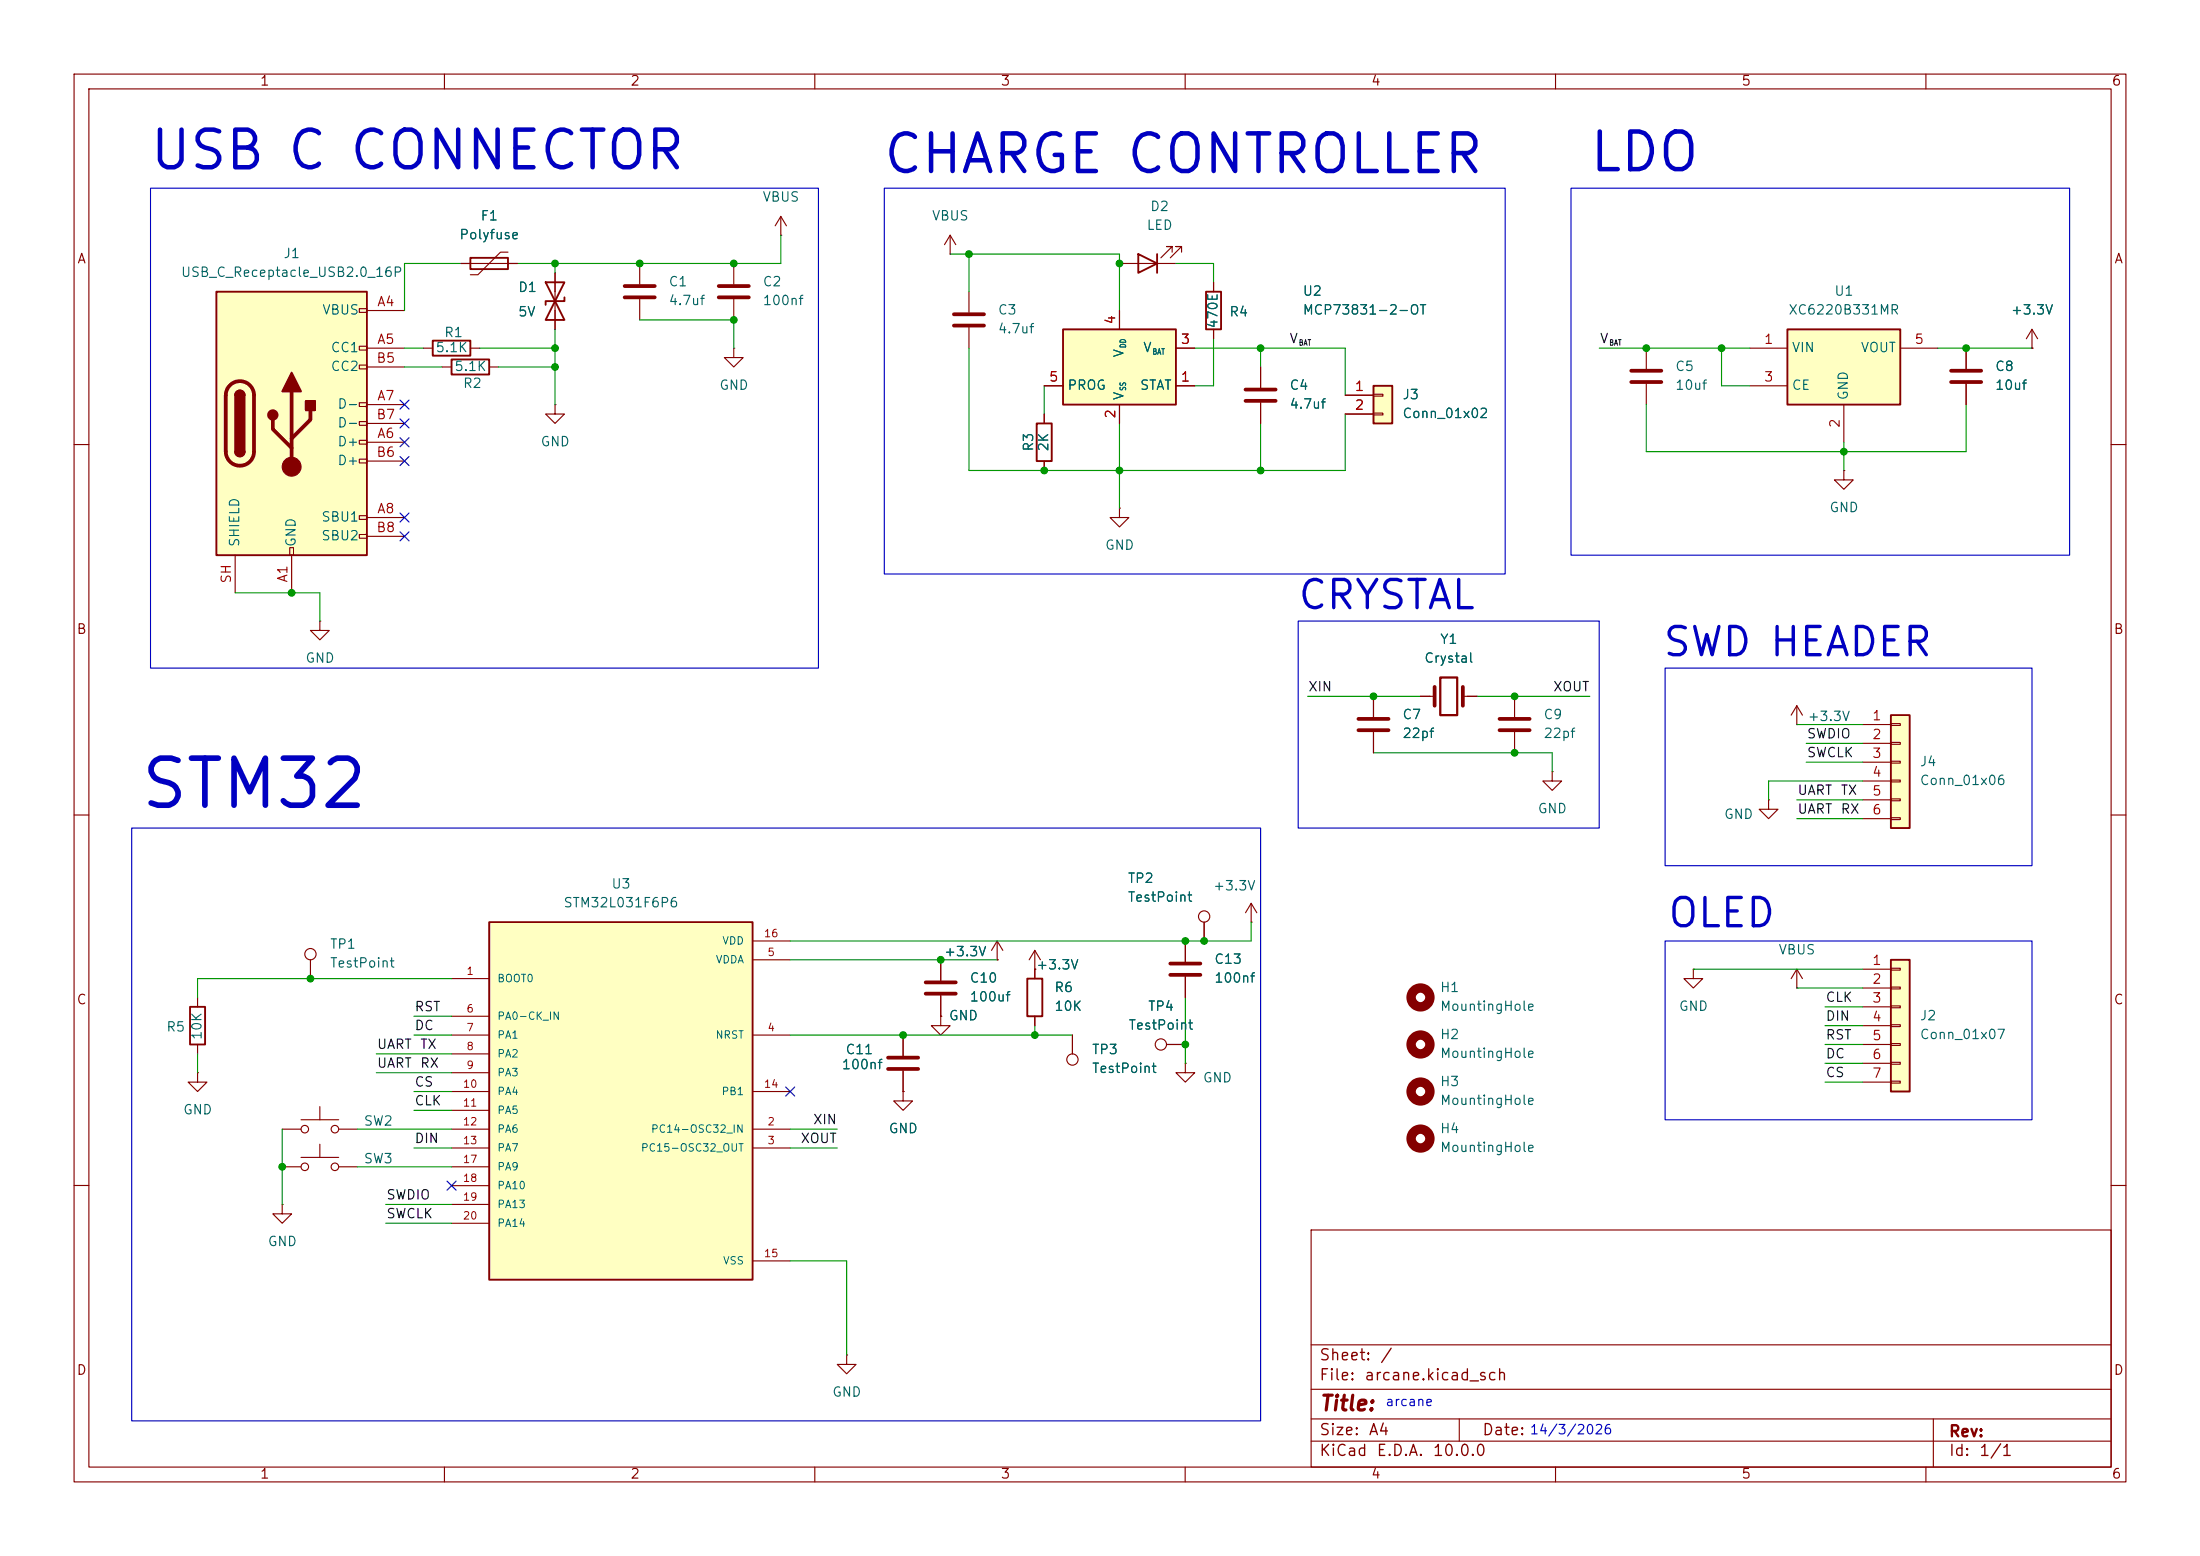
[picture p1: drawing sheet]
<svg xmlns="http://www.w3.org/2000/svg" width="297mm" height="210mm" viewBox="0 0 297 210" stroke-linecap="round" stroke-linejoin="round" font-family="sans-serif">
<g fill="none" stroke="#840000" stroke-width=".15">
<path d="M10 10h277v190h-277zM12 12h273v186h-273zM60 10v2M110 10v2M160 10v2M210 10v2M260 10v2M86.4 35.6v2.8M86.4 40.4v2.8M10 60h2M285 60h2M185.4 94v2.8"/>
<path d="M185.4 98.8v2.8M204.5 94v2.8M204.5 98.8v2.8M10 110h2M285 110h2M127 129.5v2.8M127 134.4v2.8M134.6 129.5h.1M134.6 127l-.7 1.3M134.6 127l.8 1.3M134.6 127v2.5M139.7 130.8h.1"/>
<path d="M139.7 128.3l-.8 1.2M139.7 128.3l.8 1.2M139.7 128.3v2.5M160 127v2.8M160 131.8v2.8M168.9 124.5h.1M168.9 121.9l-.8 1.3M168.9 121.9l.8 1.3M168.9 121.9v2.6M10 160h2M38.1 162.6v1.2h1.3l-1.3 1.3-1.3-1.3h1.3M38.1 162.6h.1"/>
<path d="M177 166h108v32h-108zM285 160h2M60 198v2M110 198v2M114.3 182.9v1.3h1.3l-1.3 1.2-1.3-1.2h1.3M114.3 182.9h.1M160 198v2M177 194.5h108M177 191.5h108M177 187.5h108M177 181.5h108M197 191.5v3"/>
<path d="M210 198v2M260 198v2M261 191.5v6.5"/>
</g>
<g fill="none" stroke="#840000" stroke-width="1.3">
<circle cx="191.8" cy="134.6" r="1.27"/>
<circle cx="191.8" cy="153.7" r="1.27"/>
<circle cx="191.8" cy="147.3" r="1.27"/>
</g>
<path d="M84.3 38.6h4.1M84.3 40.1h4.1M183.4 97h4.1M183.4 98.6h4.1M202.4 97h4.1M202.4 98.6h4.1M125 132.6h4M125 134.1h4M158 130h4.1M158 131.6h4.1" fill="none" stroke="#840000" stroke-width=".51"/>
<path d="M66 124.5h35.6v48.2h-35.6z" fill="#ffffc2"/>
<path d="M25.7 135.9h2v5.1h-2zM66 124.5h35.6v48.2h-35.6z" fill="none" stroke="#840000" stroke-width=".25"/>
<g fill="none" stroke="#840000" stroke-width=".15">
<path d="M222.2 47v2.8M222.2 51.8v2.8M265.4 47v2.8M265.4 51.8v2.8M274.3 47h.1M274.3 44.5l-.7 1.2M274.3 44.5l.8 1.2M274.3 44.5v2.5M248.9 63.5v1.3h1.3l-1.3 1.2-1.3-1.2h1.3M248.9 63.5h.1M26.7 134.6v1.3M41.9 129.5v2.6"/>
<path d="M61 132.1h5M61 139.7h5M61 137.2h5M101.6 139.7h5.1M101.6 129.5h5.1M101.6 127h5.1M26.7 144.8v1.3h1.2l-1.2 1.2-1.3-1.2h1.3M26.7 144.8h.1M26.7 141v1.2M38.1 152.4h2.5M38.1 157.5h2.5M40.6 156.2h5.1"/>
<path d="M40.6 151.1h5.1M43.2 149.4v1.7M43.2 154.4v1.8M45.7 152.4h2.6M45.7 157.5h2.6M61 152.4h5M61 154.9h5M61 142.2h5M61 144.8h5M61 147.3h5M61 149.9h5M61 157.5h5"/>
<path d="M101.6 152.4h5.1M101.6 154.9h5.1M101.6 147.3h5.1M61 160h5M61 162.6h5M61 165.1h5M101.6 170.2h5.1"/>
<circle cx="41.9" cy="128.8" r=".76"/>
<circle cx="41.1" cy="157.5" r=".51"/>
<circle cx="41.1" cy="152.4" r=".51"/>
<circle cx="45.2" cy="157.5" r=".51"/>
<circle cx="45.2" cy="152.4" r=".51"/>
</g>
<circle cx="191.8" cy="141" r="1.27" fill="none" stroke="#840000" stroke-width="1.3"/>
<path d="M220.2 50h4.1M220.2 51.6h4.1M263.4 50h4.1M263.4 51.6h4.1" fill="none" stroke="#840000" stroke-width=".51"/>
<path d="M241.3 44.5h15.2v10.1h-15.2z" fill="#ffffc2"/>
<path d="M153.7 34.3l2.5 1.3-2.5 1.2zM156.2 34.3v2.5M162.8 39.4h2v5.1h-2zM140 57.2h2v5h-2zM241.3 44.5h15.2v10.1h-15.2z" fill="none" stroke="#840000" stroke-width=".25"/>
<g fill="none" stroke="#840000" stroke-width=".15">
<path d="M128.3 34.3h.1M128.3 31.8l-.8 1.2M128.3 31.8l.7 1.2M128.3 31.8v2.5M130.8 39.4v2.8M151.1 35.6h7.6M158.2 34v-.7h-.7h.7l-1.5 1.5M159.5 34v-.7h-.8h.8l-1.5 1.5M163.8 38.1v1.3M130.8 44.2v2.8M141 55.9v1.3M163.8 44.5v1.2"/>
<path d="M170.2 49.5v2.8M170.2 54.4v2.8M236.2 47h5.1M236.2 52.1h5.1M248.9 54.6v5.1M256.5 47h5.1M141 62.2v1.3M151.1 68.6v1.3h1.3l-1.3 1.2-1.2-1.2h1.2M151.1 68.6h.1M242.6 133.4h.1M242.6 130.8l-.8 1.3M242.6 130.8l.7 1.3"/>
<path d="M242.6 130.8v2.6"/>
</g>
<path d="M128.8 42.4h4M128.8 43.9h4M168.1 52.6h4.1M168.1 54.1h4.1" fill="none" stroke="#840000" stroke-width=".51"/>
<path d="M143.5 44.5h15.2v10.1h-15.2z" fill="#ffffc2"/>
<path d="M143.5 44.5h15.2v10.1h-15.2z" fill="none" stroke="#840000" stroke-width=".25"/>
<path d="M141 52.1h2.5M151.1 41.9v2.6M151.1 54.6v2.6M158.7 52.1h2.6M158.7 47h2.6" fill="none" stroke="#840000" stroke-width=".15"/>
<path d="M185.4 52.1h2.6v5.1h-2.6z" fill="#ffffc2"/>
<path d="M185.4 52.1h2.6v5.1h-2.6z" fill="none" stroke="#840000" stroke-width=".25"/>
<path d="M181.6 53.3h3.8M181.6 55.9h3.8M185.4 53.2h1.3v.3h-1.3zM185.4 55.8h1.3v.2h-1.3zM209.5 104.1v1.3h1.3l-1.3 1.3-1.2-1.3h1.2M209.5 104.1h.1M238.8 108v1.2h1.2l-1.2 1.3-1.3-1.3h1.3M238.8 108h.1" fill="none" stroke="#840000" stroke-width=".15"/>
<path d="M255.3 129.5h2.5v17.8h-2.5z" fill="#ffffc2"/>
<path d="M255.3 129.5h2.5v17.8h-2.5z" fill="none" stroke="#840000" stroke-width=".25"/>
<g fill="none" stroke="#840000" stroke-width=".15">
<path d="M191.8 94h1.9M197.5 94h1.9M228.6 130.8v1.3h1.3l-1.3 1.3-1.3-1.3h1.3M228.6 130.8h.1M251.5 130.8h3.8M251.5 133.4h3.8M251.5 135.9h3.8M251.5 138.4h3.8M255.3 130.7h1.2v.2h-1.2zM255.3 133.2h1.2v.3h-1.2zM255.3 135.8h1.2v.2h-1.2zM255.3 138.3h1.2v.3h-1.2z"/>
<path d="M251.5 141h3.8M251.5 143.5h3.8M251.5 146.1h3.8M255.3 140.8h1.2v.3h-1.2zM255.3 143.4h1.2v.2h-1.2zM255.3 145.9h1.2v.3h-1.2z"/>
</g>
<path d="M193.7 92.7v2.6M197.5 92.7v2.6" fill="none" stroke="#840000" stroke-width=".51"/>
<path d="M194.4 91.4h2.3v5.1h-2.3z" fill="none" stroke="#840000" stroke-width=".3"/>
<path d="M255.3 96.5h2.5v15.3h-2.5z" fill="#ffffc2"/>
<path d="M63.5 34.8h5.1v1.5h-5.1zM255.3 96.5h2.5v15.3h-2.5zM138.7 132.1h2v5.1h-2z" fill="none" stroke="#840000" stroke-width=".25"/>
<g fill="none" stroke="#840000" stroke-width=".15">
<path d="M62.2 35.6h7.6M68.6 34h-1l-3.1 3.1h-1M99.1 47v1.3h1.2l-1.2 1.2-1.3-1.2h1.3M99.1 47h.1M242.6 97.8h.1M242.6 95.3l-.8 1.2M242.6 95.3l.7 1.2M242.6 95.3v2.5M251.5 97.8h3.8M255.3 97.7h1.2v.2h-1.2zM251.5 100.3h3.8M251.5 102.9h3.8"/>
<path d="M251.5 105.4h3.8M251.5 108h3.8M251.5 110.5h3.8M255.3 100.2h1.2v.3h-1.2zM255.3 102.7h1.2v.3h-1.2zM255.3 105.3h1.2v.2h-1.2zM255.3 107.8h1.2v.3h-1.2zM255.3 110.4h1.2v.2h-1.2zM121.9 139.7v2.8M127 137.2v1.2h1.3l-1.3 1.3-1.3-1.3h1.3M127 137.2h.1M139.7 130.8v1.3"/>
<path d="M139.7 137.2v1.2M144.8 139.7v2.5M162.6 124.5v2.5M121.9 147.3v1.3h1.3l-1.3 1.3-1.3-1.3h1.3M121.9 147.3h.1M121.9 144.5v2.8M157.5 141h2.5M160 143.5v1.3h1.3l-1.3 1.3-1.3-1.3h1.3M160 143.5h.1"/>
<circle cx="162.6" cy="123.7" r=".76"/>
<circle cx="144.8" cy="143" r=".76"/>
<circle cx="156.7" cy="141" r=".76"/>
</g>
<path d="M119.9 142.7h4.1M119.9 144.3h4.1" fill="none" stroke="#840000" stroke-width=".51"/>
<path d="M29.2 39.4h20.3v35.5h-20.3z" fill="#ffffc2"/>
<g fill="none" stroke="#840000" stroke-width=".15">
<path d="M62.2 35.6h1.3M68.6 35.6h1.2M74.9 36.8v7.7M99.1 35.6v2.8M105.4 31.8h.1M105.4 29.2l-.8 1.3M105.4 29.2l.8 1.3M105.4 29.2v2.6M163.8 38.1v1.3M48.5 41.7h1v.5h-1zM48.5 46.7h1v.5h-1zM48.5 49.3h1v.5h-1z"/>
<path d="M48.5 54.4h1v.5h-1zM48.5 56.9h1v.5h-1zM48.5 59.4h1v.5h-1zM49.5 41.9h5.1M49.5 47h5.1M49.5 59.7h5.1M49.5 54.6h5.1M49.5 49.5h5.1M49.5 57.2h5.1M57.1 47h1.3M59.7 49.5h1.3M63.5 47h1.3"/>
<path d="M66 49.5h1.3M74.9 54.6v1.3h1.3l-1.3 1.3-1.2-1.3h1.2M74.9 54.6h.1M99.1 40.4v2.8M141 52.1h2.5M141 55.9v1.3M151.1 41.9v2.6M151.1 54.6v2.6M158.7 47h2.6M158.7 52.1h2.6M163.8 44.5v1.2M170.2 49.5v2.8"/>
<path d="M170.2 54.4v2.8M181.6 53.3h3.8M181.6 55.9h3.8M265.4 47v2.8M265.4 51.8v2.8M274.3 47h.1M31.7 74.9v5.1M39.1 73.9h.5v1h-.5zM39.4 74.9v5.1M48.5 62h1v.5h-1zM48.5 69.6h1v.5h-1zM48.5 72.1h1v.5h-1z"/>
<path d="M49.5 69.9h5.1M49.5 62.2h5.1M49.5 72.4h5.1M141 62.2v1.3M43.2 83.8v1.3h1.2l-1.2 1.3-1.3-1.3h1.3M43.2 83.8h.1M185.4 94v2.8M185.4 98.8v2.8M191.8 94h1.2M198.1 94h1.3M121.9 139.7v2.8M127 137.2h.1"/>
<path d="M127 129.5v2.8M127 134.4v2.8M134.6 129.5h.1M139.7 130.8h.1M139.7 130.8v1.3M139.7 137.2v1.2M144.8 139.7v2.5M160 127v2.8M160 131.8v2.8M162.6 124.5v2.5M121.9 147.3h.1M121.9 144.5v2.8"/>
<path d="M157.5 141h2.5"/>
</g>
<path d="M29.2 39.4h20.3v35.5h-20.3zM73.7 38.1h2.5l-2.5 5.1h2.5zM31.7 53.3a.64 .64 0 0 1 .7-.6 .64 .64 0 0 1 .6 .6M58.4 46h5.1v2h-5.1zM61 48.5h5v2h-5zM76.2 40.1v.5h-2.5v.5M31.7 61a.64 .64 0 0 0 .7 .6 .64 .64 0 0 0 .6-.6" fill="none" stroke="#840000" stroke-width=".25"/>
<path d="M97 38.6h4.1M31 52a1.9 1.9 0 0 1 2.1-.4 1.9 1.9 0 0 1 1.2 1.7v7.7a1.91 1.91 0 0 1-1.9 1.9 1.91 1.91 0 0 1-1.9-1.9v-7.7a1.9 1.9 0 0 1 .5-1.3zM36.8 56.6v1.3l2.6 2.6M39.4 52.8v10.2M41.9 55.4v1.2l-2.5 2.6M97 40.1h4.1" fill="none" stroke="#840000" stroke-width=".51"/>
<g fill="#840000" stroke="#840000" stroke-width=".25">
<path d="M31.7 53.3h1.3v7.7h-1.3z"/>
<path d="M31.9 52.9a.64 .64 0 0 1 .7-.1 .64 .64 0 0 1 .4 .5h-1.3z"/>
<path d="M31.7 61h1.3a.64 .64 0 0 1-.6 .6 .64 .64 0 0 1-.7-.6z"/>
<path d="M39.4 50.3l1.2 2.5h-2.5z"/>
<path d="M41.3 54.1h1.2v1.3h-1.2z"/>
<circle cx="36.8" cy="56" r=".63"/>
</g>
<circle cx="39.4" cy="63" r="1.27" fill="#840000" stroke="#840000" stroke-width=".15"/>
<g fill="none" stroke="#009600" stroke-width=".15">
<path d="M62.2 35.6h-7.6v6.3M74.9 35.6v1.2M105.4 31.8v3.8h-35.6M128.3 34.3h22.8v7.6M130.8 34.3v5.1M158.7 35.6h5.1v2.5M54.6 47h2.5M54.6 49.5h5.1M64.8 47h10.1M67.3 49.5h7.6M74.9 44.5v10.1M86.4 43.2h12.7v3.8"/>
<path d="M130.8 47v16.5h50.8v-7.6M141 52.1v3.8M151.1 57.2v11.4M161.3 47h20.3v6.3M163.8 45.7v6.4h-2.5M170.2 47v2.5M170.2 57.2v6.3M215.9 47h20.3M222.2 54.6v6.4h43.2v-6.4M232.4 47v5.1h3.8M248.9 59.7v3.8M261.6 47h12.7"/>
<path d="M31.7 80h11.5v3.8M176.5 94h15.3M199.4 94h15.2M242.6 97.8h8.9M185.4 101.6h24.1v2.5M242.6 110.5h8.9M242.6 108h8.9M243.8 102.9h7.7M243.8 100.3h7.7M251.5 105.4h-12.7v2.6M55.9 139.7h5.1M55.9 137.2h5.1"/>
<path d="M61 132.1h-34.3v2.5M106.7 129.5h27.9M106.7 139.7h38.1M139.7 138.4v1.3M160 134.6v8.9M168.9 124.5v2.5h-62.2M228.6 130.8h22.9M242.6 133.4h8.9M246.4 138.4h5.1M246.4 135.9h5.1M26.7 142.2v2.6M38.1 152.4v10.2"/>
<path d="M48.3 152.4h12.7M48.3 157.5h12.7M50.8 142.2h10.2M50.8 144.8h10.2M55.9 147.3h5.1M55.9 149.9h5.1M55.9 154.9h5.1M106.7 154.9h6.3M106.7 152.4h6.3M246.4 146.1h5.1M246.4 143.5h5.1M246.4 141h5.1"/>
<path d="M52.1 165.1h8.9M52.1 162.6h8.9M106.7 170.2h7.6v12.7"/>
</g>
<g fill="none" stroke="#000084" stroke-width=".15">
<path d="M54 59.1l1.2 1.2M54 54l1.2 1.2M54 56.5l1.2 1.3M55.2 59.1l-1.2 1.2M55.2 54l-1.2 1.2M55.2 56.5l-1.2 1.3M54 71.8l1.2 1.2M54 69.2l1.2 1.3M54 61.6l1.2 1.2M55.2 71.8l-1.2 1.2M55.2 69.2l-1.2 1.3M55.2 61.6l-1.2 1.2"/>
<path d="M60.4 159.4l1.2 1.2M61.6 159.4l-1.2 1.2M106.1 146.7l1.2 1.2M107.3 146.7l-1.2 1.2"/>
</g>
<path d="M20.3 25.4h90.2v64.8h-90.2zM119.4 25.4h83.8v52.1h-83.8zM212.1 25.4h67.3v49.5h-67.3zM175.3 83.8h40.6v28h-40.6zM224.8 90.2h49.5v26.6h-49.5zM17.8 111.8h152.4v80h-152.4zM224.8 127h49.5v24.1h-49.5z" fill="none" stroke="#0000c2" stroke-width=".15"/>
<g fill="#009600" stroke="#009600" stroke-width=".14">
<circle cx="39.4" cy="80" r=".46"/>
<circle cx="74.9" cy="49.5" r=".46"/>
<circle cx="74.9" cy="47" r=".46"/>
<circle cx="74.9" cy="35.6" r=".46"/>
<circle cx="222.2" cy="47" r=".46"/>
<circle cx="265.4" cy="47" r=".46"/>
<circle cx="41.9" cy="132.1" r=".46"/>
<circle cx="38.1" cy="157.5" r=".46"/>
<circle cx="185.4" cy="94" r=".46"/>
<circle cx="204.5" cy="101.6" r=".46"/>
<circle cx="86.4" cy="35.6" r=".46"/>
<circle cx="99.1" cy="43.2" r=".46"/>
<circle cx="99.1" cy="35.6" r=".46"/>
<circle cx="141" cy="63.5" r=".46"/>
<circle cx="151.1" cy="35.6" r=".46"/>
<circle cx="160" cy="127" r=".46"/>
<circle cx="139.7" cy="139.7" r=".46"/>
<circle cx="160" cy="141" r=".46"/>
<circle cx="127" cy="129.5" r=".46"/>
<circle cx="162.6" cy="127" r=".46"/>
<circle cx="121.9" cy="139.7" r=".46"/>
<circle cx="204.5" cy="94" r=".46"/>
<circle cx="248.9" cy="61" r=".46"/>
<circle cx="232.4" cy="47" r=".46"/>
<circle cx="151.1" cy="63.5" r=".46"/>
<circle cx="170.2" cy="47" r=".46"/>
<circle cx="170.2" cy="63.5" r=".46"/>
<circle cx="130.8" cy="34.3" r=".46"/>
</g>
<text font-size="6.3" fill="#0000c2" x="18.6" y="110.6">STM32</text>
<g font-size="5.1" fill="#0000c2">
<text x="19.9" y="24.1">USB C CONNECTOR</text>
<text x="118.9" y="24.6">CHARGE CONTROLLER</text>
<text x="214.3" y="24.4">LDO</text>
</g>
<g font-size="3.8" fill="#0000c2">
<text x="175" y="83.2">CRYSTAL</text>
<text x="224.2" y="89.5">SWD HEADER</text>
<text x="224.9" y="126.1">OLED</text>
</g>
<text font-size="2" fill="#840000" x="178" y="190.9">Title:</text>
<g font-size="1.5" fill="#840000">
<text x="178" y="184">Sheet:</text>
<text x="186.2" y="184">/</text>
<text x="178" y="186.7">File:</text>
<text x="184.1" y="186.7">arcane.kicad_sch</text>
<text x="178" y="196.9">KiCad</text>
<text x="178" y="194.1">Size:</text>
<text x="184.7" y="194.1">A4</text>
<text x="185.7" y="196.9">E.D.A.</text>
<text x="193.3" y="196.9">10.0.0</text>
<text x="200" y="194.1">Date:</text>
<text x="263" y="194.3">Rev:</text>
<text x="263" y="196.9">Id:</text>
<text x="267.1" y="196.9">1/1</text>
</g>
<g font-size="1.3" fill="#840000">
<text x="35" y="11.9">1</text>
<text x="85" y="11.9">2</text>
<text x="135" y="11.9">3</text>
<text x="185" y="11.9">4</text>
<text x="235" y="11.9">5</text>
<text x="285" y="11.9">6</text>
<text x="10.3" y="35.9">A</text>
<text x="285.3" y="35.9">A</text>
<text x="10.3" y="85.9">B</text>
<text x="285.3" y="85.9">B</text>
<text x="10.3" y="135.9">C</text>
<text x="285.3" y="135.9">C</text>
<text x="10.3" y="185.9">D</text>
<text x="285.3" y="185.9">D</text>
<text x="35" y="199.9">1</text>
<text x="85" y="199.9">2</text>
<text x="135" y="199.9">3</text>
<text x="185" y="199.9">4</text>
<text x="235" y="199.9">5</text>
<text x="285" y="199.9">6</text>
</g>
<g font-size="1.3" fill="#006464">
<text x="102.9" y="27.5">VBUS</text>
<text x="155.2" y="28.8">D2</text>
<text x="38.2" y="35.2">J1</text>
<text x="61.9" y="32.6">Polyfuse</text>
<text x="64.8" y="30.1">F1</text>
<text x="125.7" y="30.1">VBUS</text>
<text x="154.7" y="31.3">LED</text>
<text x="24.3" y="37.7">USB_C_Receptacle_USB2.0_16P</text>
<text x="69.9" y="39.7">D1</text>
<text x="90.2" y="39">C1</text>
<text x="90.2" y="41.5">4.7uf</text>
<text x="102.9" y="39">C2</text>
<text x="102.9" y="41.5">100nf</text>
<text x="175.8" y="40.2">U2</text>
<text x="247.5" y="40.2">U1</text>
<text x="43.4" y="42.8">VBUS</text>
<text x="44.6" y="47.9">CC1</text>
<text x="58.7" y="47.9">5.1K</text>
<text x="59.9" y="45.8">R1</text>
<text x="69.9" y="43">5V</text>
<text x="134.6" y="42.8">C3</text>
<text x="134.6" y="45.3">4.7uf</text>
<text x="154.2" y="47.9">V</text>
<text x="164.7" y="44.4" transform="rotate(-90 164.7 44.4)">470E</text>
<text x="165.9" y="43">R4</text>
<text x="175.8" y="42.8">MCP73831-2-OT</text>
<text x="241.3" y="42.8">XC6220B331MR</text>
<text x="241.8" y="47.9">VIN</text>
<text x="251.1" y="47.9">VOUT</text>
<text x="271.4" y="42.8">+3.3V</text>
<text x="44.6" y="50.4">CC2</text>
<text x="61.3" y="50.4">5.1K</text>
<text x="62.4" y="52.7">R2</text>
<text x="97" y="52.9">GND</text>
<text x="144" y="52.9">PROG</text>
<text x="152" y="48.3" transform="rotate(-90 152 48.3)">V</text>
<text x="153.8" y="52.9">STAT</text>
<text x="174" y="52.9">C4</text>
<text x="226.1" y="50.4">C5</text>
<text x="226.1" y="52.9">10uf</text>
<text x="241.8" y="52.9">CE</text>
<text x="269.2" y="50.4">C8</text>
<text x="269.2" y="52.9">10uf</text>
<text x="45.5" y="55.5">D-</text>
<text x="45.5" y="58">D-</text>
<text x="152" y="54.1" transform="rotate(-90 152 54.1)">V</text>
<text x="174" y="55.5">4.7uf</text>
<text x="189.2" y="54.2">J3</text>
<text x="189.2" y="56.7">Conn_01x02</text>
<text x="249.8" y="54.1" transform="rotate(-90 249.8 54.1)">GND</text>
<text x="45.5" y="60.6">D+</text>
<text x="45.5" y="63.1">D+</text>
<text x="72.9" y="60.6">GND</text>
<text x="139.8" y="61" transform="rotate(-90 139.8 61)">R3</text>
<text x="141.8" y="61" transform="rotate(-90 141.8 61)">2K</text>
<text x="43.3" y="70.7">SBU1</text>
<text x="246.9" y="69.4">GND</text>
<text x="32.6" y="73.9" transform="rotate(-90 32.6 73.9)">SHIELD</text>
<text x="40.2" y="73.9" transform="rotate(-90 40.2 73.9)">GND</text>
<text x="43.3" y="73.3">SBU2</text>
<text x="149.1" y="74.5">GND</text>
<text x="41.1" y="89.8">GND</text>
<text x="192.2" y="89.8">Crystal</text>
<text x="194.3" y="87.2">Y1</text>
<text x="189.2" y="97.4">C7</text>
<text x="189.2" y="99.9">22pf</text>
<text x="208.3" y="97.4">C9</text>
<text x="208.3" y="99.9">22pf</text>
<text x="243.9" y="97.6">+3.3V</text>
<text x="259.1" y="103.7">J4</text>
<text x="259.1" y="106.3">Conn_01x06</text>
<text x="207.5" y="110.1">GND</text>
<text x="232.7" y="110.8">GND</text>
<text x="152.2" y="119.5">TP2</text>
<text x="76" y="122.8">STM32L031F6P6</text>
<text x="82.4" y="120.2">U3</text>
<text x="152.2" y="122">TestPoint</text>
<text x="163.7" y="120.5">+3.3V</text>
<text x="44.5" y="128.4">TP1</text>
<text x="44.5" y="130.9">TestPoint</text>
<text x="127.4" y="129.4">+3.3V</text>
<text x="139.8" y="131.2">+3.3V</text>
<text x="163.8" y="130.4">C13</text>
<text x="240" y="129.1">VBUS</text>
<text x="130.8" y="132.9">C10</text>
<text x="130.8" y="135.5">100uf</text>
<text x="142.2" y="134.2">R6</text>
<text x="142.2" y="136.8">10K</text>
<text x="154.9" y="136.8">TP4</text>
<text x="163.8" y="132.9">100nf</text>
<text x="194.3" y="134.2">H1</text>
<text x="194.3" y="136.8">MountingHole</text>
<text x="226.6" y="136.8">GND</text>
<text x="22.4" y="139.5">R5</text>
<text x="27.5" y="140.5" transform="rotate(-90 27.5 140.5)">10K</text>
<text x="114.1" y="142.6">C11</text>
<text x="128" y="138">GND</text>
<text x="147.3" y="142.6">TP3</text>
<text x="152.3" y="139.3">TestPoint</text>
<text x="194.3" y="140.6">H2</text>
<text x="194.3" y="143.1">MountingHole</text>
<text x="259.1" y="138">J2</text>
<text x="259.1" y="140.6">Conn_01x07</text>
<text x="113.5" y="144.6">100nf</text>
<text x="147.3" y="145.1">TestPoint</text>
<text x="162.3" y="146.4">GND</text>
<text x="194.3" y="146.9">H3</text>
<text x="194.3" y="149.5">MountingHole</text>
<text x="24.6" y="150.7">GND</text>
<text x="49" y="152.2">SW2</text>
<text x="119.9" y="153.3">GND</text>
<text x="194.3" y="153.3">H4</text>
<text x="194.3" y="155.8">MountingHole</text>
<text x="49" y="157.3">SW3</text>
<text x="36.1" y="168.5">GND</text>
<text x="112.3" y="188.8">GND</text>
</g>
<g font-size="1.3" fill="#a90000">
<text x="50.8" y="41.7">A4</text>
<text x="50.8" y="46.7">A5</text>
<text x="150.9" y="43.9" transform="rotate(-90 150.9 43.9)">4</text>
<text x="159.3" y="46.7">3</text>
<text x="238.1" y="46.7">1</text>
<text x="258.4" y="46.7">5</text>
<text x="50.7" y="49.3">B5</text>
<text x="141.5" y="51.8">5</text>
<text x="159.3" y="51.8">1</text>
<text x="182.8" y="53.1">1</text>
<text x="238.1" y="51.8">3</text>
<text x="50.7" y="56.9">B7</text>
<text x="50.8" y="59.4">A6</text>
<text x="50.8" y="54.4">A7</text>
<text x="150.9" y="56.6" transform="rotate(-90 150.9 56.6)">2</text>
<text x="182.8" y="55.6">2</text>
<text x="248.7" y="57.9" transform="rotate(-90 248.7 57.9)">2</text>
<text x="50.7" y="62">B6</text>
<text x="50.8" y="69.6">A8</text>
<text x="50.7" y="72.1">B8</text>
<text x="31.5" y="78.8" transform="rotate(-90 31.5 78.8)">SH</text>
<text x="39.1" y="78.7" transform="rotate(-90 39.1 78.7)">A1</text>
<text x="252.7" y="97.5">1</text>
<text x="252.7" y="100.1">2</text>
<text x="252.7" y="102.6">3</text>
<text x="252.7" y="105.2">4</text>
<text x="252.7" y="107.7">5</text>
<text x="252.7" y="110.2">6</text>
<text x="252.7" y="130.6">1</text>
<text x="252.7" y="133.1">2</text>
<text x="252.7" y="135.6">3</text>
<text x="252.7" y="138.2">4</text>
<text x="252.7" y="140.7">5</text>
<text x="252.7" y="143.3">6</text>
<text x="252.7" y="145.8">7</text>
</g>
<g font-size="1.3" fill="#0f0f0f">
<text x="174" y="46.6">V</text>
<text x="215.9" y="46.6">V</text>
<text x="176.5" y="93.6">XIN</text>
<text x="209.6" y="93.6">XOUT</text>
<text x="243.8" y="100">SWDIO</text>
<text x="242.6" y="107.6">UART</text>
<text x="243.8" y="102.5">SWCLK</text>
<text x="248.4" y="107.6">TX</text>
<text x="242.6" y="110.1">UART</text>
<text x="248.4" y="110.1">RX</text>
<text x="55.9" y="136.8">RST</text>
<text x="246.4" y="135.5">CLK</text>
<text x="50.8" y="141.9">UART</text>
<text x="55.9" y="139.4">DC</text>
<text x="56.6" y="141.9">TX</text>
<text x="246.4" y="143.2">DC</text>
<text x="246.4" y="140.6">RST</text>
<text x="246.4" y="138.1">DIN</text>
<text x="50.8" y="144.4">UART</text>
<text x="55.9" y="149.5">CLK</text>
<text x="55.9" y="147">CS</text>
<text x="56.6" y="144.4">RX</text>
<text x="246.4" y="145.7">CS</text>
<text x="55.9" y="154.6">DIN</text>
<text x="108" y="154.6">XOUT</text>
<text x="109.7" y="152.1">XIN</text>
<text x="52.1" y="164.8">SWCLK</text>
<text x="52.1" y="162.2">SWDIO</text>
</g>
<g font-size="1.3" fill="#0000c2">
<text x="186.9" y="190.1">arcane</text>
<text x="206.4" y="193.9">14/3/2026</text>
</g>
<g font-size="1" fill="#a90000">
<text x="62.9" y="131.8">1</text>
<text x="103" y="126.7">16</text>
<text x="103.5" y="129.3">5</text>
<text x="62.9" y="136.9">6</text>
<text x="62.9" y="139.4">7</text>
<text x="62.9" y="142">8</text>
<text x="103.5" y="139.4">4</text>
<text x="62.4" y="147.1">10</text>
<text x="62.4" y="149.6">11</text>
<text x="62.9" y="144.5">9</text>
<text x="103" y="147.1">14</text>
<text x="62.4" y="152.1">12</text>
<text x="62.4" y="154.7">13</text>
<text x="103.5" y="152.1">2</text>
<text x="103.5" y="154.7">3</text>
<text x="62.4" y="157.2">17</text>
<text x="62.4" y="159.8">18</text>
<text x="62.4" y="162.3">19</text>
<text x="62.4" y="164.8">20</text>
<text x="103" y="169.9">15</text>
</g>
<g font-size="1" fill="#006464">
<text x="96.6" y="130.3">VDDA</text>
<text x="97.4" y="127.7">VDD</text>
<text x="67.1" y="132.8">BOOT0</text>
<text x="67.1" y="137.9">PA0-CK_IN</text>
<text x="67.1" y="140.4">PA1</text>
<text x="67.1" y="143">PA2</text>
<text x="96.5" y="140.4">NRST</text>
<text x="67.1" y="145.5">PA3</text>
<text x="67.1" y="148.1">PA4</text>
<text x="97.3" y="148.1">PB1</text>
<text x="67.1" y="150.6">PA5</text>
<text x="67.1" y="153.1">PA6</text>
<text x="67.1" y="155.7">PA7</text>
<text x="86.4" y="155.7">PC15-OSC32_OUT</text>
<text x="87.8" y="153.1">PC14-OSC32_IN</text>
<text x="67.1" y="158.2">PA9</text>
<text x="67.1" y="160.8">PA10</text>
<text x="67.1" y="163.3">PA13</text>
<text x="67.1" y="165.8">PA14</text>
<text x="97.5" y="170.9">VSS</text>
</g>
<g font-size=".8" fill="#006464">
<text x="152.2" y="47" transform="rotate(-90 152.2 47)">DD</text>
<text x="152.2" y="52.8" transform="rotate(-90 152.2 52.8)">SS</text>
<text x="155.5" y="48">BAT</text>
</g>
<g font-size=".8" fill="#0f0f0f">
<text x="175.3" y="46.8">BAT</text>
<text x="217.2" y="46.8">BAT</text>
</g>
</svg>
